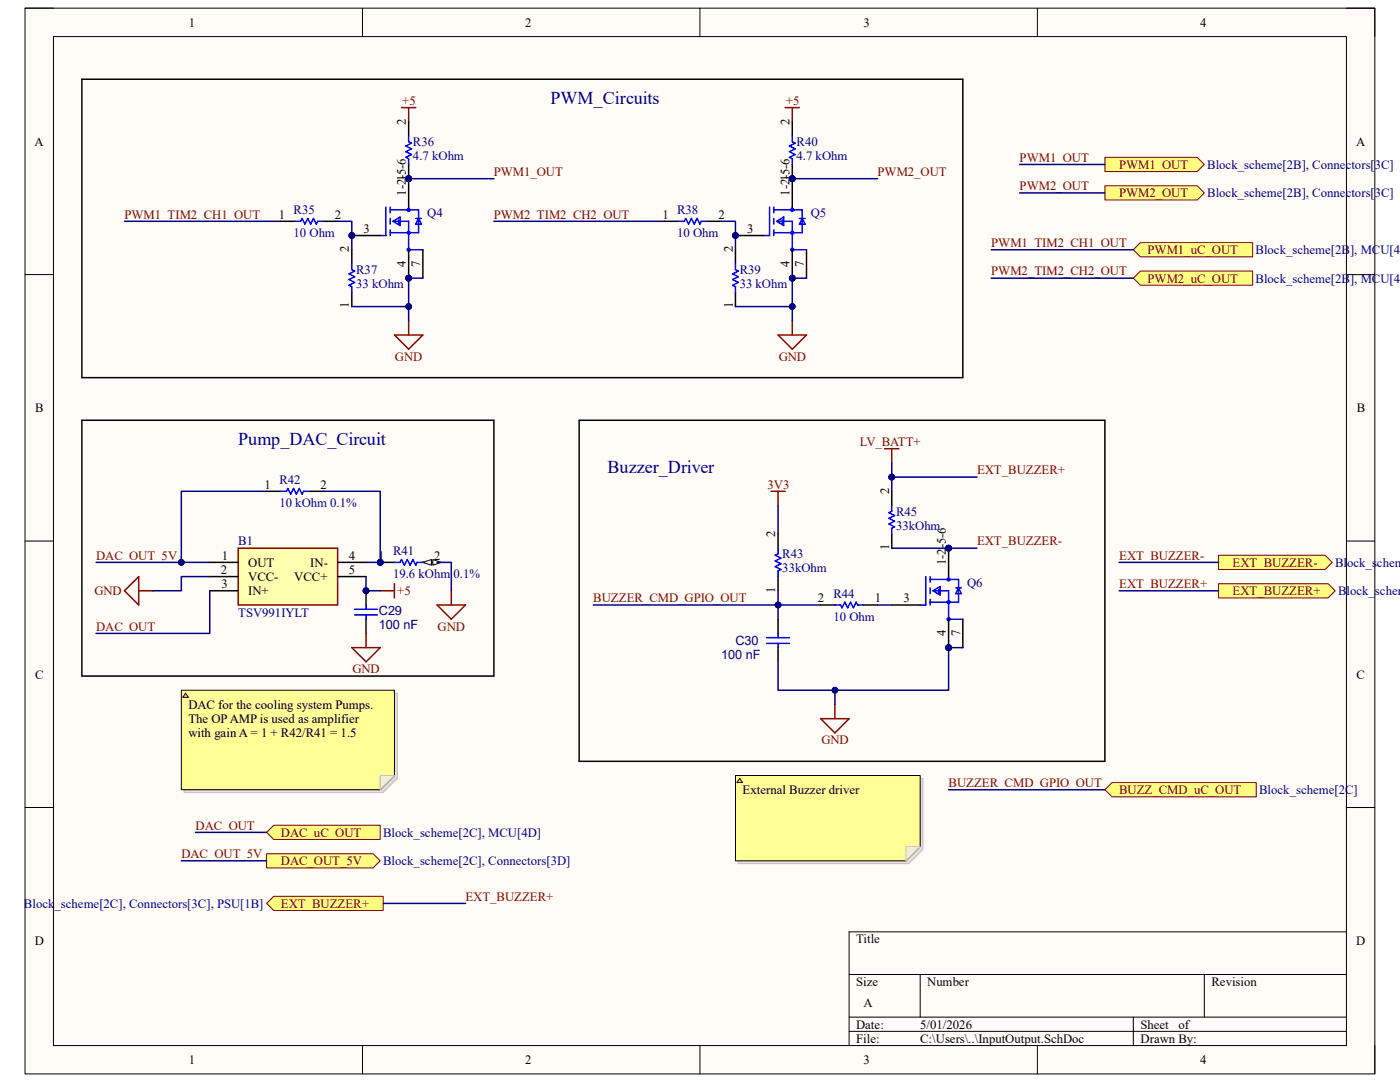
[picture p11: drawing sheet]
<svg xmlns="http://www.w3.org/2000/svg" width="279mm" height="216mm" viewBox="0 0 279 216" stroke-linecap="round" stroke-linejoin="round" font-family="sans-serif">
<path d="M5 1.6h269.4v212.7h-269.4z" fill-rule="evenodd" fill="#fffcf8"/>
<path d="M5 1.6h269.4v212.7h-269.4z" fill="none" stroke="#000" stroke-width=".2"/>
<path d="M10.7 7.3h258v201.3h-258z" fill-rule="evenodd" fill="#fffcf8"/>
<g fill="none" stroke="#000" stroke-width=".2">
<path d="M5 1.6h5.7M10.7 7.3h258v201.3h-258zM72.3 1.6v5.7M139.7 1.6v5.7M207 1.6v5.7M268.7 1.6h5.7v5.7M5 54.8h5.7M268.7 54.8h5.7M5 108h5.7M268.7 108h5.7M5 161.1h5.7M268.7 161.1h5.7"/>
<path d="M169.5 194.4h99.2M183.6 194.4v8.6M240.3 194.4v8.6M268.7 185.9h-99.2v22.7M72.3 208.6v5.7M139.7 208.6v5.7M169.5 203h99.2M169.5 205.8h99.2M207 208.6v5.7M226.2 203v5.6M274.4 208.6v5.7"/>
</g>
<path d="M80.1 21.5h2.9M81.6 21.5v2.8" fill="none" stroke="#800000" stroke-width=".3"/>
<circle cx="81.6" cy="35.6" r=".57" fill="#000080"/>
<circle cx="81.6" cy="35.6" r=".57" fill="none" stroke="#000080" stroke-width=".2"/>
<path d="M81.6 24.3v2.8M81.6 32.8v2.9" fill="none" stroke="#000" stroke-width=".3"/>
<circle cx="81.6" cy="35.6" r=".57" fill="#000080"/>
<circle cx="81.6" cy="35.6" r=".57" fill="none" stroke="#000080" stroke-width=".2"/>
<path d="M81.6 27.1v1.2l.5 .3-1.1 .5 1.1 .6-1.1 .6 1.1 .5-1.1 .6 .6 .3v1.1M70.2 52.7v1.1l.6 .3-1.2 .5 1.2 .6-1.2 .6 1.2 .6-1.2 .5 .6 .3v1.1" fill="none" stroke="#00f" stroke-width=".3"/>
<path d="M78.7 66.8h5.7l-2.8 2.9zM81.6 64v2.8" fill="none" stroke="#800000" stroke-width=".3"/>
<path d="M70.2 49.8v2.9M70.2 58.3v2.9" fill="none" stroke="#000" stroke-width=".3"/>
<circle cx="70.2" cy="47" r=".57" fill="#000080"/>
<circle cx="70.2" cy="47" r=".57" fill="none" stroke="#000080" stroke-width=".2"/>
<circle cx="81.6" cy="55.5" r=".57" fill="#000080"/>
<circle cx="81.6" cy="55.5" r=".57" fill="none" stroke="#000080" stroke-width=".2"/>
<circle cx="81.6" cy="35.6" r=".57" fill="#000080"/>
<circle cx="81.6" cy="35.6" r=".57" fill="none" stroke="#000080" stroke-width=".2"/>
<g fill="none" stroke="#00f" stroke-width=".3">
<path d="M77 41.3v5.7h-1.1M77.9 41.3v1.2M77.9 43.6v1.1M77.9 45.9v1.1M77.9 41.9h5.6v4.5h-5.6M78.4 44.2l1.5-.9v1.7zM78.7 44.2h2.9v5.6h2.8M79.6 43.9v.8M81.6 41.3v.6M83 43.6h1.1M83.5 43.6l.6 1.1h-1.1z"/>
<circle cx="81.6" cy="41.9" r=".28"/>
<circle cx="81.6" cy="49.8" r=".28"/>
<circle cx="81.6" cy="46.4" r=".28"/>
</g>
<path d="M70.2 47h5.7" fill="none" stroke="#000" stroke-width=".3"/>
<circle cx="70.2" cy="47" r=".57" fill="#000080"/>
<circle cx="70.2" cy="47" r=".57" fill="none" stroke="#000080" stroke-width=".2"/>
<path d="M81.6 49.8v5.7" fill="none" stroke="#000" stroke-width=".3"/>
<circle cx="81.6" cy="55.5" r=".57" fill="#000080"/>
<circle cx="81.6" cy="55.5" r=".57" fill="none" stroke="#000080" stroke-width=".2"/>
<path d="M81.6 35.7v5.6" fill="none" stroke="#000" stroke-width=".3"/>
<circle cx="81.6" cy="35.6" r=".57" fill="#000080"/>
<circle cx="81.6" cy="35.6" r=".57" fill="none" stroke="#000080" stroke-width=".2"/>
<path d="M84.4 49.8v5.7M53.2 98h2.8M61.7 98h2.8" fill="none" stroke="#000" stroke-width=".3"/>
<path d="M75.9 117.9h2.8M78.7 116.5v2.8" fill="none" stroke="#800000" stroke-width=".3"/>
<path d="M56 98h1.2l.3-.5 .5 1.1 .6-1.1 .6 1.1 .5-1.1 .6 1.1 .3-.6h1.1" fill="none" stroke="#00f" stroke-width=".3"/>
<circle cx="75.9" cy="112.2" r=".57" fill="#000080"/>
<circle cx="75.9" cy="112.2" r=".57" fill="none" stroke="#000080" stroke-width=".2"/>
<path d="M84.4 112.2h2.8" fill="none" stroke="#000" stroke-width=".3"/>
<path d="M84.4 112.2l1.7-.6v1.2z" fill="#f8fcff"/>
<path d="M84.4 112.2l1.7-.6v1.2z" fill="none" stroke="#000" stroke-width=".2"/>
<path d="M86.4 111.6l1.7 .6-1.7 .6z" fill="#f8fcff"/>
<path d="M86.4 111.6l1.7 .6-1.7 .6z" fill="none" stroke="#000" stroke-width=".2"/>
<path d="M75.9 112.2h2.8" fill="none" stroke="#000" stroke-width=".3"/>
<circle cx="75.9" cy="112.2" r=".57" fill="#000080"/>
<circle cx="75.9" cy="112.2" r=".57" fill="none" stroke="#000080" stroke-width=".2"/>
<path d="M78.7 112.2h1.2l.2-.6 .6 1.2 .6-1.2 .5 1.2 .6-1.2 .6 1.2 .3-.6h1.1" fill="none" stroke="#00f" stroke-width=".3"/>
<path d="M90.1 117.9v2.8M87.2 120.7h5.7l-2.8 2.9z" fill="none" stroke="#800000" stroke-width=".3"/>
<circle cx="73" cy="117.9" r=".57" fill="#000080"/>
<circle cx="73" cy="117.9" r=".57" fill="none" stroke="#000080" stroke-width=".2"/>
<path d="M73.1 117.9v2.8M73.1 123.6v2.8" fill="none" stroke="#000" stroke-width=".3"/>
<circle cx="73" cy="117.9" r=".57" fill="#000080"/>
<circle cx="73" cy="117.9" r=".57" fill="none" stroke="#000080" stroke-width=".2"/>
<path d="M155.3 109.4v1.1l-.6 .3 1.2 .6-1.2 .5 1.2 .6-1.2 .6 1.2 .5-.6 .3v1.2M70.8 121.6h4.5M70.8 122.7h4.5M73.1 120.7v.9M73.1 122.7v.9M166.6 120.7h1.2l.2 .6 .6-1.1 .6 1.1 .5-1.1 .6 1.1 .6-1.1 .3 .5h1.1" fill="none" stroke="#00f" stroke-width=".3"/>
<path d="M163.8 143.4h5.7l-2.9 2.8zM166.6 140.6v2.8" fill="none" stroke="#800000" stroke-width=".3"/>
<path d="M155.3 106.5v2.9M155.3 115.1v2.8M163.8 120.7h2.8M172.3 120.7h2.8" fill="none" stroke="#000" stroke-width=".3"/>
<circle cx="189.3" cy="129.2" r=".57" fill="#000080"/>
<circle cx="189.3" cy="129.2" r=".57" fill="none" stroke="#000080" stroke-width=".2"/>
<circle cx="189.3" cy="109.4" r=".57" fill="#000080"/>
<circle cx="189.3" cy="109.4" r=".57" fill="none" stroke="#000080" stroke-width=".2"/>
<g fill="none" stroke="#00f" stroke-width=".3">
<path d="M184.8 115.1v5.6h-1.2M185.6 115.1v1.1M185.6 117.3v1.2M185.6 119.6v1.1M185.6 115.6h5.7v4.6h-5.7M186.2 117.9l1.4-.9v1.7zM186.5 117.9h2.8v5.7h2.9M187.3 117.6v.9M189.3 115.1v.5M190.7 117.3h1.2M191.3 117.3l.6 1.2h-1.2z"/>
<circle cx="189.3" cy="115.6" r=".28"/>
<circle cx="189.3" cy="120.2" r=".28"/>
<circle cx="189.3" cy="123.6" r=".28"/>
</g>
<path d="M178 120.7h5.6M189.3 123.6v5.6" fill="none" stroke="#000" stroke-width=".3"/>
<circle cx="189.3" cy="129.2" r=".57" fill="#000080"/>
<circle cx="189.3" cy="129.2" r=".57" fill="none" stroke="#000080" stroke-width=".2"/>
<path d="M189.3 109.4v5.7" fill="none" stroke="#000" stroke-width=".3"/>
<circle cx="189.3" cy="109.4" r=".57" fill="#000080"/>
<circle cx="189.3" cy="109.4" r=".57" fill="none" stroke="#000080" stroke-width=".2"/>
<path d="M132.6 44.2h2.8M141.1 44.2h2.8M178 98v2.9M178 106.5v2.9M155.3 123.6v2.8M155.3 129.2v2.9M192.2 123.6v5.6" fill="none" stroke="#000" stroke-width=".3"/>
<path d="M156.7 21.5h2.8M158.1 21.5v2.8M153.9 98h2.8M155.3 98v2.9M176.6 89.5h2.8M178 89.5v2.9" fill="none" stroke="#800000" stroke-width=".3"/>
<path d="M135.4 44.2h1.2l.2-.6 .6 1.1 .6-1.1 .6 1.1 .5-1.1 .6 1.1 .3-.5h1.1M178 100.9v1.1l-.6 .3 1.1 .6-1.1 .5 1.1 .6-1.1 .6 1.1 .5-.5 .3v1.1M153 128.4h4.5M153 127.2h4.5M155.3 126.4v.8M155.3 128.4v.8" fill="none" stroke="#00f" stroke-width=".3"/>
<circle cx="158.1" cy="35.7" r=".57" fill="#000080"/>
<circle cx="158.1" cy="35.7" r=".57" fill="none" stroke="#000080" stroke-width=".2"/>
<path d="M158.1 24.3v2.8M158.1 32.8v2.9" fill="none" stroke="#000" stroke-width=".3"/>
<circle cx="158.1" cy="35.7" r=".57" fill="#000080"/>
<circle cx="158.1" cy="35.7" r=".57" fill="none" stroke="#000080" stroke-width=".2"/>
<path d="M158.1 27.1v1.2l.6 .3-1.2 .5 1.2 .6-1.2 .6 1.2 .5-1.2 .6 .6 .3v1.1M146.8 52.7v1.1l.5 .3-1.1 .6 1.1 .5-1.1 .6 1.1 .6-1.1 .5 .6 .3v1.1" fill="none" stroke="#00f" stroke-width=".3"/>
<path d="M155.3 66.8h5.7l-2.9 2.9zM158.1 64v2.8" fill="none" stroke="#800000" stroke-width=".3"/>
<path d="M146.8 49.8v2.9M146.8 58.3v2.9" fill="none" stroke="#000" stroke-width=".3"/>
<circle cx="146.8" cy="47" r=".57" fill="#000080"/>
<circle cx="146.8" cy="47" r=".57" fill="none" stroke="#000080" stroke-width=".2"/>
<circle cx="158.1" cy="55.5" r=".57" fill="#000080"/>
<circle cx="158.1" cy="55.5" r=".57" fill="none" stroke="#000080" stroke-width=".2"/>
<circle cx="158.1" cy="35.7" r=".57" fill="#000080"/>
<circle cx="158.1" cy="35.7" r=".57" fill="none" stroke="#000080" stroke-width=".2"/>
<g fill="none" stroke="#00f" stroke-width=".3">
<path d="M153.6 41.3v5.7h-1.2M154.4 41.3v1.2M154.4 43.6v1.1M154.4 45.9v1.1M154.4 41.9h5.7v4.5h-5.7M155 44.2l1.4-.9v1.7zM155.3 44.2h2.8v5.6h2.9M156.1 43.9v.8M158.1 41.3v.6M159.5 43.6h1.2M160.1 43.6l.6 1.1h-1.2z"/>
<circle cx="158.1" cy="46.4" r=".28"/>
<circle cx="158.1" cy="49.8" r=".28"/>
<circle cx="158.1" cy="41.9" r=".28"/>
</g>
<path d="M146.8 47h5.6" fill="none" stroke="#000" stroke-width=".3"/>
<circle cx="146.8" cy="47" r=".57" fill="#000080"/>
<circle cx="146.8" cy="47" r=".57" fill="none" stroke="#000080" stroke-width=".2"/>
<path d="M158.1 49.8v5.7" fill="none" stroke="#000" stroke-width=".3"/>
<circle cx="158.1" cy="55.5" r=".57" fill="#000080"/>
<circle cx="158.1" cy="55.5" r=".57" fill="none" stroke="#000080" stroke-width=".2"/>
<path d="M158.1 35.7v5.6" fill="none" stroke="#000" stroke-width=".3"/>
<circle cx="158.1" cy="35.7" r=".57" fill="#000080"/>
<circle cx="158.1" cy="35.7" r=".57" fill="none" stroke="#000080" stroke-width=".2"/>
<path d="M16.3 15.8v59.6M16.3 15.8h175.9v59.6h-175.9M161 49.8v5.7M16.3 83.9h82.3v51h-82.3zM115.6 83.9h104.9v68h-104.9z" fill="none" stroke="#000" stroke-width=".3"/>
<path d="M24.8 117.9l2.9-2.8v5.6zM27.7 117.9h2.8M70.2 129.2h5.7l-2.8 2.9zM73.1 126.4v2.8" fill="none" stroke="#800000" stroke-width=".3"/>
<path d="M220.5 31.4h18.4l1.4 1.4-1.4 1.4h-18.4z" fill-rule="evenodd" fill="#ffff80"/>
<path d="M220.5 31.4h18.4l1.4 1.4-1.4 1.4h-18.4z" fill="none" stroke="#800000" stroke-width=".2"/>
<path d="M47.5 109.4h19.9v11.3h-19.9z" fill-rule="evenodd" fill="#ffffb0"/>
<path d="M47.5 109.4h19.9v11.3h-19.9z" fill="none" stroke="#800000" stroke-width=".3"/>
<path d="M41.9 112.2h5.6M41.9 115.1h5.6M41.9 117.9h5.6M67.4 112.2h5.7M67.4 115.1h5.7" fill="none" stroke="#000" stroke-width=".3"/>
<path d="M220.5 37.1h18.4l1.4 1.4-1.4 1.4h-18.4z" fill-rule="evenodd" fill="#ffff80"/>
<path d="M220.5 37.1h18.4l1.4 1.4-1.4 1.4h-18.4z" fill="none" stroke="#800000" stroke-width=".2"/>
<path d="M227.6 48.4h22.4v2.9h-22.4l-1.4-1.5z" fill-rule="evenodd" fill="#ffff80"/>
<path d="M227.6 48.4h22.4v2.9h-22.4l-1.4-1.5z" fill="none" stroke="#800000" stroke-width=".2"/>
<path d="M227.6 54.1h22.4v2.8h-22.4l-1.4-1.4z" fill-rule="evenodd" fill="#ffff80"/>
<path d="M227.6 54.1h22.4v2.8h-22.4l-1.4-1.4z" fill="none" stroke="#800000" stroke-width=".2"/>
<path d="M243.2 110.8h21.3l1.4 1.4-1.4 1.4h-21.3z" fill-rule="evenodd" fill="#ffff80"/>
<path d="M243.2 110.8h21.3l1.4 1.4-1.4 1.4h-21.3z" fill="none" stroke="#800000" stroke-width=".2"/>
<path d="M243.2 116.5h21.8l1.5 1.4-1.5 1.4h-21.8z" fill-rule="evenodd" fill="#ffff80"/>
<path d="M243.2 116.5h21.8l1.5 1.4-1.5 1.4h-21.8z" fill="none" stroke="#800000" stroke-width=".2"/>
<path d="M220.5 157.6l1.4-1.4h28.8v2.8h-28.8z" fill-rule="evenodd" fill="#ffff80"/>
<path d="M220.5 157.6l1.4-1.4h28.8v2.8h-28.8z" fill="none" stroke="#800000" stroke-width=".2"/>
<path d="M53.2 166.1l1.4-1.4h21.3v2.8h-21.3z" fill-rule="evenodd" fill="#ffff80"/>
<path d="M53.2 166.1l1.4-1.4h21.3v2.8h-21.3z" fill="none" stroke="#800000" stroke-width=".2"/>
<path d="M53.2 170.3h21.3l1.4 1.5-1.4 1.4h-21.3z" fill-rule="evenodd" fill="#ffff80"/>
<path d="M53.2 170.3h21.3l1.4 1.5-1.4 1.4h-21.3z" fill="none" stroke="#800000" stroke-width=".2"/>
<path d="M56 44.2h2.9M64.5 44.2h2.9" fill="none" stroke="#000" stroke-width=".3"/>
<path d="M58.9 44.2h1.1l.3-.6 .6 1.1 .5-1.1 .6 1.1 .6-1.1 .5 1.1 .3-.5h1.1" fill="none" stroke="#00f" stroke-width=".3"/>
<path d="M53.2 180.3l1.4-1.5h21.9v2.9h-21.9z" fill-rule="evenodd" fill="#ffff80"/>
<path d="M53.2 180.3l1.4-1.5h21.9v2.9h-21.9z" fill="none" stroke="#800000" stroke-width=".2"/>
<path d="M24.8 44.2h31.2M67.4 44.2h2.8v5.6" fill="none" stroke="#000080" stroke-width=".3"/>
<circle cx="70.2" cy="47" r=".57" fill="#000080"/>
<circle cx="70.2" cy="47" r=".57" fill="none" stroke="#000080" stroke-width=".2"/>
<path d="M81.6 55.5v5.7h-11.4" fill="none" stroke="#000080" stroke-width=".3"/>
<circle cx="81.6" cy="61.2" r=".57" fill="#000080"/>
<circle cx="81.6" cy="61.2" r=".57" fill="none" stroke="#000080" stroke-width=".2"/>
<circle cx="81.6" cy="55.5" r=".57" fill="#000080"/>
<circle cx="81.6" cy="55.5" r=".57" fill="none" stroke="#000080" stroke-width=".2"/>
<path d="M81.6 55.5h2.8" fill="none" stroke="#000080" stroke-width=".3"/>
<circle cx="81.6" cy="55.5" r=".57" fill="#000080"/>
<circle cx="81.6" cy="55.5" r=".57" fill="none" stroke="#000080" stroke-width=".2"/>
<path d="M81.6 61.2v2.8" fill="none" stroke="#000080" stroke-width=".3"/>
<circle cx="81.6" cy="61.2" r=".57" fill="#000080"/>
<circle cx="81.6" cy="61.2" r=".57" fill="none" stroke="#000080" stroke-width=".2"/>
<path d="M81.6 35.7h17" fill="none" stroke="#000080" stroke-width=".3"/>
<circle cx="81.6" cy="35.6" r=".57" fill="#000080"/>
<circle cx="81.6" cy="35.6" r=".57" fill="none" stroke="#000080" stroke-width=".2"/>
<path d="M118.4 120.7h45.4" fill="none" stroke="#000080" stroke-width=".3"/>
<circle cx="155.3" cy="120.7" r=".57" fill="#000080"/>
<circle cx="155.3" cy="120.7" r=".57" fill="none" stroke="#000080" stroke-width=".2"/>
<path d="M189.3 129.2h2.9" fill="none" stroke="#000080" stroke-width=".3"/>
<circle cx="189.3" cy="129.2" r=".57" fill="#000080"/>
<circle cx="189.3" cy="129.2" r=".57" fill="none" stroke="#000080" stroke-width=".2"/>
<path d="M178 92.4v2.8" fill="none" stroke="#000080" stroke-width=".3"/>
<circle cx="178" cy="95.2" r=".57" fill="#000080"/>
<circle cx="178" cy="95.2" r=".57" fill="none" stroke="#000080" stroke-width=".2"/>
<path d="M155.3 100.9v5.6M155.3 117.9v2.8" fill="none" stroke="#000080" stroke-width=".3"/>
<circle cx="155.3" cy="120.7" r=".57" fill="#000080"/>
<circle cx="155.3" cy="120.7" r=".57" fill="none" stroke="#000080" stroke-width=".2"/>
<path d="M178 109.4h11.3" fill="none" stroke="#000080" stroke-width=".3"/>
<circle cx="189.3" cy="109.4" r=".57" fill="#000080"/>
<circle cx="189.3" cy="109.4" r=".57" fill="none" stroke="#000080" stroke-width=".2"/>
<path d="M189.3 129.2v8.5h-22.7v2.9" fill="none" stroke="#000080" stroke-width=".3"/>
<circle cx="166.6" cy="137.7" r=".57" fill="#000080"/>
<circle cx="166.6" cy="137.7" r=".57" fill="none" stroke="#000080" stroke-width=".2"/>
<circle cx="189.3" cy="129.2" r=".57" fill="#000080"/>
<circle cx="189.3" cy="129.2" r=".57" fill="none" stroke="#000080" stroke-width=".2"/>
<path d="M189.3 109.4h5.7M175.1 120.7h2.9" fill="none" stroke="#000080" stroke-width=".3"/>
<circle cx="189.3" cy="109.4" r=".57" fill="#000080"/>
<circle cx="189.3" cy="109.4" r=".57" fill="none" stroke="#000080" stroke-width=".2"/>
<path d="M155.3 120.7v2.9" fill="none" stroke="#000080" stroke-width=".3"/>
<circle cx="155.3" cy="120.7" r=".57" fill="#000080"/>
<circle cx="155.3" cy="120.7" r=".57" fill="none" stroke="#000080" stroke-width=".2"/>
<path d="M155.3 132.1v5.6h11.3" fill="none" stroke="#000080" stroke-width=".3"/>
<circle cx="166.6" cy="137.7" r=".57" fill="#000080"/>
<circle cx="166.6" cy="137.7" r=".57" fill="none" stroke="#000080" stroke-width=".2"/>
<path d="M98.6 44.2h34M143.9 44.2h2.9v5.6" fill="none" stroke="#000080" stroke-width=".3"/>
<circle cx="146.8" cy="47" r=".57" fill="#000080"/>
<circle cx="146.8" cy="47" r=".57" fill="none" stroke="#000080" stroke-width=".2"/>
<path d="M158.1 55.5v5.7h-11.3" fill="none" stroke="#000080" stroke-width=".3"/>
<circle cx="158.1" cy="61.2" r=".57" fill="#000080"/>
<circle cx="158.1" cy="61.2" r=".57" fill="none" stroke="#000080" stroke-width=".2"/>
<circle cx="158.1" cy="55.5" r=".57" fill="#000080"/>
<circle cx="158.1" cy="55.5" r=".57" fill="none" stroke="#000080" stroke-width=".2"/>
<path d="M158.1 55.5h2.9" fill="none" stroke="#000080" stroke-width=".3"/>
<circle cx="158.1" cy="55.5" r=".57" fill="#000080"/>
<circle cx="158.1" cy="55.5" r=".57" fill="none" stroke="#000080" stroke-width=".2"/>
<path d="M158.1 61.2v2.8" fill="none" stroke="#000080" stroke-width=".3"/>
<circle cx="158.1" cy="61.2" r=".57" fill="#000080"/>
<circle cx="158.1" cy="61.2" r=".57" fill="none" stroke="#000080" stroke-width=".2"/>
<path d="M158.1 35.7h17" fill="none" stroke="#000080" stroke-width=".3"/>
<circle cx="158.1" cy="35.7" r=".57" fill="#000080"/>
<circle cx="158.1" cy="35.7" r=".57" fill="none" stroke="#000080" stroke-width=".2"/>
<path d="M73.1 115.1v2.8h2.8" fill="none" stroke="#000080" stroke-width=".3"/>
<circle cx="73" cy="117.9" r=".57" fill="#000080"/>
<circle cx="73" cy="117.9" r=".57" fill="none" stroke="#000080" stroke-width=".2"/>
<path d="M73.1 112.2h2.8M87.2 112.2h2.9v5.7" fill="none" stroke="#000080" stroke-width=".3"/>
<circle cx="75.9" cy="112.2" r=".57" fill="#000080"/>
<circle cx="75.9" cy="112.2" r=".57" fill="none" stroke="#000080" stroke-width=".2"/>
<path d="M64.5 98h11.4v14.2" fill="none" stroke="#000080" stroke-width=".3"/>
<circle cx="75.9" cy="112.2" r=".57" fill="#000080"/>
<circle cx="75.9" cy="112.2" r=".57" fill="none" stroke="#000080" stroke-width=".2"/>
<path d="M53.2 98h-17v14.2h5.7" fill="none" stroke="#000080" stroke-width=".3"/>
<circle cx="36.2" cy="112.2" r=".57" fill="#000080"/>
<circle cx="36.2" cy="112.2" r=".57" fill="none" stroke="#000080" stroke-width=".2"/>
<path d="M19.2 112.2h17" fill="none" stroke="#000080" stroke-width=".3"/>
<circle cx="36.2" cy="112.2" r=".57" fill="#000080"/>
<circle cx="36.2" cy="112.2" r=".57" fill="none" stroke="#000080" stroke-width=".2"/>
<path d="M203.5 32.8h17M178 95.2h17M41.9 117.9v8.5h-22.7M41.9 115.1h-5.7v2.8h-5.7" fill="none" stroke="#000080" stroke-width=".3"/>
<circle cx="178" cy="95.2" r=".57" fill="#000080"/>
<circle cx="178" cy="95.2" r=".57" fill="none" stroke="#000080" stroke-width=".2"/>
<path d="M203.5 38.5h17M197.8 49.8h28.4M197.8 55.5h28.4M178 95.2v2.8M223.3 112.2h19.9M223.3 117.9h19.9M189.3 157.6h31.2M36.2 171.8h17M39 166.1h14.2" fill="none" stroke="#000080" stroke-width=".3"/>
<circle cx="178" cy="95.2" r=".57" fill="#000080"/>
<circle cx="178" cy="95.2" r=".57" fill="none" stroke="#000080" stroke-width=".2"/>
<path d="M76.5 180.3h16.4" fill="none" stroke="#000080" stroke-width=".3"/>
<path d="M36.8 138.3h42.5v17l-2.8 2.9h-39.7z" fill-rule="evenodd" fill="#e0ddd7"/>
<path d="M36.8 138.3h42.5v17l-2.8 2.9h-39.7z" fill="none" stroke="#bfbdba" stroke-width=".2"/>
<path d="M36.2 137.7h42.5v17l-2.8 2.9h-39.7z" fill-rule="evenodd" fill="#ffff96"/>
<path d="M36.2 137.7h42.5v17l-2.8 2.9h-39.7z" fill="none" stroke="#000" stroke-width=".2"/>
<path d="M75.9 154.7h2.8l-2.8 2.9z" fill="#f2f0d8"/>
<path d="M75.9 154.7h2.8l-2.8 2.9z" fill="none" stroke="#bfbdba" stroke-width=".2"/>
<path d="M37 138.3l.6 .8h-1.1z" fill="#ffcc78"/>
<path d="M37 138.3l.6 .8h-1.1z" fill="none" stroke="#300" stroke-width=".2"/>
<path d="M147.3 155.3h36.9v14.2l-2.8 2.8h-34.1z" fill-rule="evenodd" fill="#e0ddd7"/>
<path d="M147.3 155.3h36.9v14.2l-2.8 2.8h-34.1z" fill="none" stroke="#bfbdba" stroke-width=".2"/>
<path d="M146.8 154.7h36.8v14.2l-2.8 2.9h-34z" fill-rule="evenodd" fill="#ffff96"/>
<path d="M146.8 154.7h36.8v14.2l-2.8 2.9h-34z" fill="none" stroke="#000" stroke-width=".2"/>
<path d="M180.8 168.9h2.8l-2.8 2.9z" fill="#f2f0d8"/>
<path d="M180.8 168.9h2.8l-2.8 2.9z" fill="none" stroke="#bfbdba" stroke-width=".2"/>
<path d="M147.6 155.3l.6 .9h-1.1z" fill="#ffcc78"/>
<path d="M147.6 155.3l.6 .9h-1.1z" fill="none" stroke="#300" stroke-width=".2"/>
<g font-size="3.6" fill="#000080">
<text x="109.9" y="20.7">PWM_Circuits</text>
<text x="47.5" y="88.8">Pump_DAC_Circuit</text>
<text x="121.2" y="94.4">Buzzer_Driver</text>
</g>
<g font-size="2.5">
<text x="37.7" y="5.3">1</text>
<text x="104.8" y="5.3">2</text>
<text x="172.3" y="5.3">3</text>
<text x="239.5" y="5.3">4</text>
<text x="6.9" y="29.1">A</text>
<text x="81" y="24.9" transform="rotate(-90 81 24.9)">2</text>
<text x="157.6" y="24.9" transform="rotate(-90 157.6 24.9)">2</text>
<text x="270.6" y="29.1">A</text>
<text x="81" y="39.1" transform="rotate(-90 81 39.1)">1-2-5-6</text>
<text x="81" y="36.1" transform="rotate(-90 81 36.1)">1</text>
<text x="157.6" y="39.1" transform="rotate(-90 157.6 39.1)">1-2-5-6</text>
<text x="157.6" y="36.1" transform="rotate(-90 157.6 36.1)">1</text>
<text x="55.6" y="43.6">1</text>
<text x="66.8" y="43.6">2</text>
<text x="72.6" y="46.4">3</text>
<text x="132.2" y="43.6">1</text>
<text x="143.4" y="43.6">2</text>
<text x="149.1" y="46.4">3</text>
<text x="69.6" y="50.4" transform="rotate(-90 69.6 50.4)">2</text>
<text x="81" y="53.3" transform="rotate(-90 81 53.3)">4</text>
<text x="83.8" y="53.3" transform="rotate(-90 83.8 53.3)">7</text>
<text x="146.2" y="50.4" transform="rotate(-90 146.2 50.4)">2</text>
<text x="157.6" y="53.3" transform="rotate(-90 157.6 53.3)">4</text>
<text x="160.4" y="53.3" transform="rotate(-90 160.4 53.3)">7</text>
<text x="69.6" y="61.6" transform="rotate(-90 69.6 61.6)">1</text>
<text x="146.2" y="61.6" transform="rotate(-90 146.2 61.6)">1</text>
<text x="7" y="82.3">B</text>
<text x="270.8" y="82.3">B</text>
<text x="52.8" y="97.5">1</text>
<text x="64" y="97.5">2</text>
<text x="177.4" y="98.6" transform="rotate(-90 177.4 98.6)">2</text>
<text x="154.7" y="107.1" transform="rotate(-90 154.7 107.1)">2</text>
<text x="44.3" y="111.7">1</text>
<text x="49.5" y="113.1">OUT</text>
<text x="61.9" y="113.1">IN-</text>
<text x="69.6" y="111.7">4</text>
<text x="75.5" y="111.7">1</text>
<text x="86.7" y="111.7">2</text>
<text x="177.4" y="109.8" transform="rotate(-90 177.4 109.8)">1</text>
<text x="188.8" y="112.8" transform="rotate(-90 188.8 112.8)">1-2-5-6</text>
<text x="44.1" y="114.5">2</text>
<text x="44.2" y="117.3">3</text>
<text x="49.5" y="115.9">VCC-</text>
<text x="49.5" y="118.7">IN+</text>
<text x="58.7" y="115.9">VCC+</text>
<text x="69.6" y="114.5">5</text>
<text x="154.7" y="118.3" transform="rotate(-90 154.7 118.3)">1</text>
<text x="163.2" y="120.2">2</text>
<text x="174.6" y="120.2">1</text>
<text x="180.3" y="120.2">3</text>
<text x="188.8" y="127" transform="rotate(-90 188.8 127)">4</text>
<text x="191.6" y="127" transform="rotate(-90 191.6 127)">7</text>
<text x="7" y="135.4">C</text>
<text x="270.7" y="135.4">C</text>
<text x="37.6" y="141.4">DAC for the cooling system Pumps.</text>
<text x="37.6" y="144.3">The OP AMP is used as amplifier</text>
<text x="37.6" y="147.1">with gain A = 1 + R42/R41 = 1.5</text>
<text x="148.2" y="158.5">External Buzzer driver</text>
<text x="6.9" y="188.6">D</text>
<text x="170.9" y="188.2">Title</text>
<text x="270.7" y="188.6">D</text>
<text x="170.9" y="196.7">Size</text>
<text x="185" y="196.7">Number</text>
<text x="241.8" y="196.7">Revision</text>
<text x="172.3" y="201">A</text>
<text x="170.9" y="205.2">Date:</text>
<text x="170.9" y="208.1">File:</text>
<text x="183.6" y="205.2">5/01/2026</text>
<text x="183.7" y="208.1">C:\Users\..\InputOutput.SchDoc</text>
<text x="227.6" y="205.2">Sheet</text>
<text x="227.6" y="208.1">Drawn By:</text>
<text x="235.2" y="205.2">of</text>
<text x="37.7" y="212.3">1</text>
<text x="104.8" y="212.3">2</text>
<text x="172.3" y="212.3">3</text>
<text x="239.5" y="212.3">4</text>
</g>
<g font-size="2.5" fill="#800000">
<text x="80.3" y="20.9">+5</text>
<text x="156.8" y="20.9">+5</text>
<text x="98.6" y="35.1">PWM1_OUT</text>
<text x="175.1" y="35.1">PWM2_OUT</text>
<text x="203.5" y="32.3">PWM1_OUT</text>
<text x="223.4" y="33.7">PWM1_OUT</text>
<text x="203.5" y="37.9">PWM2_OUT</text>
<text x="223.4" y="39.4">PWM2_OUT</text>
<text x="24.8" y="43.6">PWM1_TIM2_CH1_OUT</text>
<text x="98.6" y="43.6">PWM2_TIM2_CH2_OUT</text>
<text x="197.8" y="49.3">PWM1_TIM2_CH1_OUT</text>
<text x="229" y="50.7">PWM1_uC_OUT</text>
<text x="197.8" y="54.9">PWM2_TIM2_CH2_OUT</text>
<text x="229" y="56.4">PWM2_uC_OUT</text>
<text x="78.8" y="72">GND</text>
<text x="155.4" y="72">GND</text>
<text x="171.6" y="89">LV_BATT+</text>
<text x="195" y="94.7">EXT_BUZZER+</text>
<text x="153.2" y="97.5">3V3</text>
<text x="19.2" y="111.7">DAC_OUT_5V</text>
<text x="195" y="108.8">EXT_BUZZER-</text>
<text x="223.4" y="111.7">EXT_BUZZER-</text>
<text x="246" y="113.1">EXT_BUZZER-</text>
<text x="18.8" y="118.7">GND</text>
<text x="79.3" y="118.7">+5</text>
<text x="223.4" y="117.3">EXT_BUZZER+</text>
<text x="246" y="118.7">EXT_BUZZER+</text>
<text x="19.2" y="125.9">DAC_OUT</text>
<text x="87.3" y="125.9">GND</text>
<text x="118.4" y="120.2">BUZZER_CMD_GPIO_OUT</text>
<text x="70.3" y="134.4">GND</text>
<text x="163.9" y="148.5">GND</text>
<text x="189.3" y="157">BUZZER_CMD_GPIO_OUT</text>
<text x="223.4" y="158.5">BUZZ_CMD_uC_OUT</text>
<text x="39" y="165.5">DAC_OUT</text>
<text x="56" y="167">DAC_uC_OUT</text>
<text x="36.2" y="171.2">DAC_OUT_5V</text>
<text x="56" y="172.6">DAC_OUT_5V</text>
<text x="92.9" y="179.7">EXT_BUZZER+</text>
<text x="56" y="181.1">EXT_BUZZER+</text>
</g>
<g font-size="2.5" fill="#000080">
<text x="82.4" y="29.2">R36</text>
<text x="159" y="29.2">R40</text>
<text x="82.4" y="32">4.7 kOhm</text>
<text x="159" y="32">4.7 kOhm</text>
<text x="240.9" y="33.7">Block_scheme[2B], Connectors[3C]</text>
<text x="240.9" y="39.4">Block_scheme[2B], Connectors[3C]</text>
<text x="58.6" y="42.8">R35</text>
<text x="58.6" y="47.3">10 Ohm</text>
<text x="85.3" y="43.3">Q4</text>
<text x="135.1" y="42.8">R38</text>
<text x="135.1" y="47.3">10 Ohm</text>
<text x="161.8" y="43.3">Q5</text>
<text x="250.6" y="50.7">Block_scheme[2B], MCU[4C</text>
<text x="71.1" y="54.7">R37</text>
<text x="71.1" y="57.5">33 kOhm</text>
<text x="147.6" y="54.7">R39</text>
<text x="147.6" y="57.5">33 kOhm</text>
<text x="250.6" y="56.4">Block_scheme[2B], MCU[4D</text>
<text x="55.8" y="96.6">R42</text>
<text x="55.8" y="101.2">10 kOhm 0.1%</text>
<text x="178.8" y="102.9">R45</text>
<text x="178.8" y="105.7">33kOhm</text>
<text x="47.5" y="108.8">B1</text>
<text x="78.4" y="110.8">R41</text>
<text x="156.1" y="111.4">R43</text>
<text x="266.4" y="113.1">Block_scheme</text>
<text x="78.4" y="115.4">19.6 kOhm 0.1%</text>
<text x="156.1" y="114.2">33kOhm</text>
<text x="166.3" y="119.3">R44</text>
<text x="193" y="117.1">Q6</text>
<text x="267" y="118.7">Block_schem</text>
<text x="47.5" y="123">TSV991IYLT</text>
<text x="75.6" y="122.7">C29</text>
<text x="75.6" y="125.6">100 nF</text>
<text x="166.3" y="123.9">10 Ohm</text>
<text x="143.9" y="131.5">100 nF</text>
<text x="146.8" y="128.7">C30</text>
<text x="251.3" y="158.5">Block_scheme[2C]</text>
<text x="76.5" y="167">Block_scheme[2C], MCU[4D]</text>
<text x="76.5" y="172.6">Block_scheme[2C], Connectors[3D]</text>
<text x="4.8" y="181.1">Block_scheme[2C], Connectors[3C], PSU[1B]</text>
</g>
</svg>
